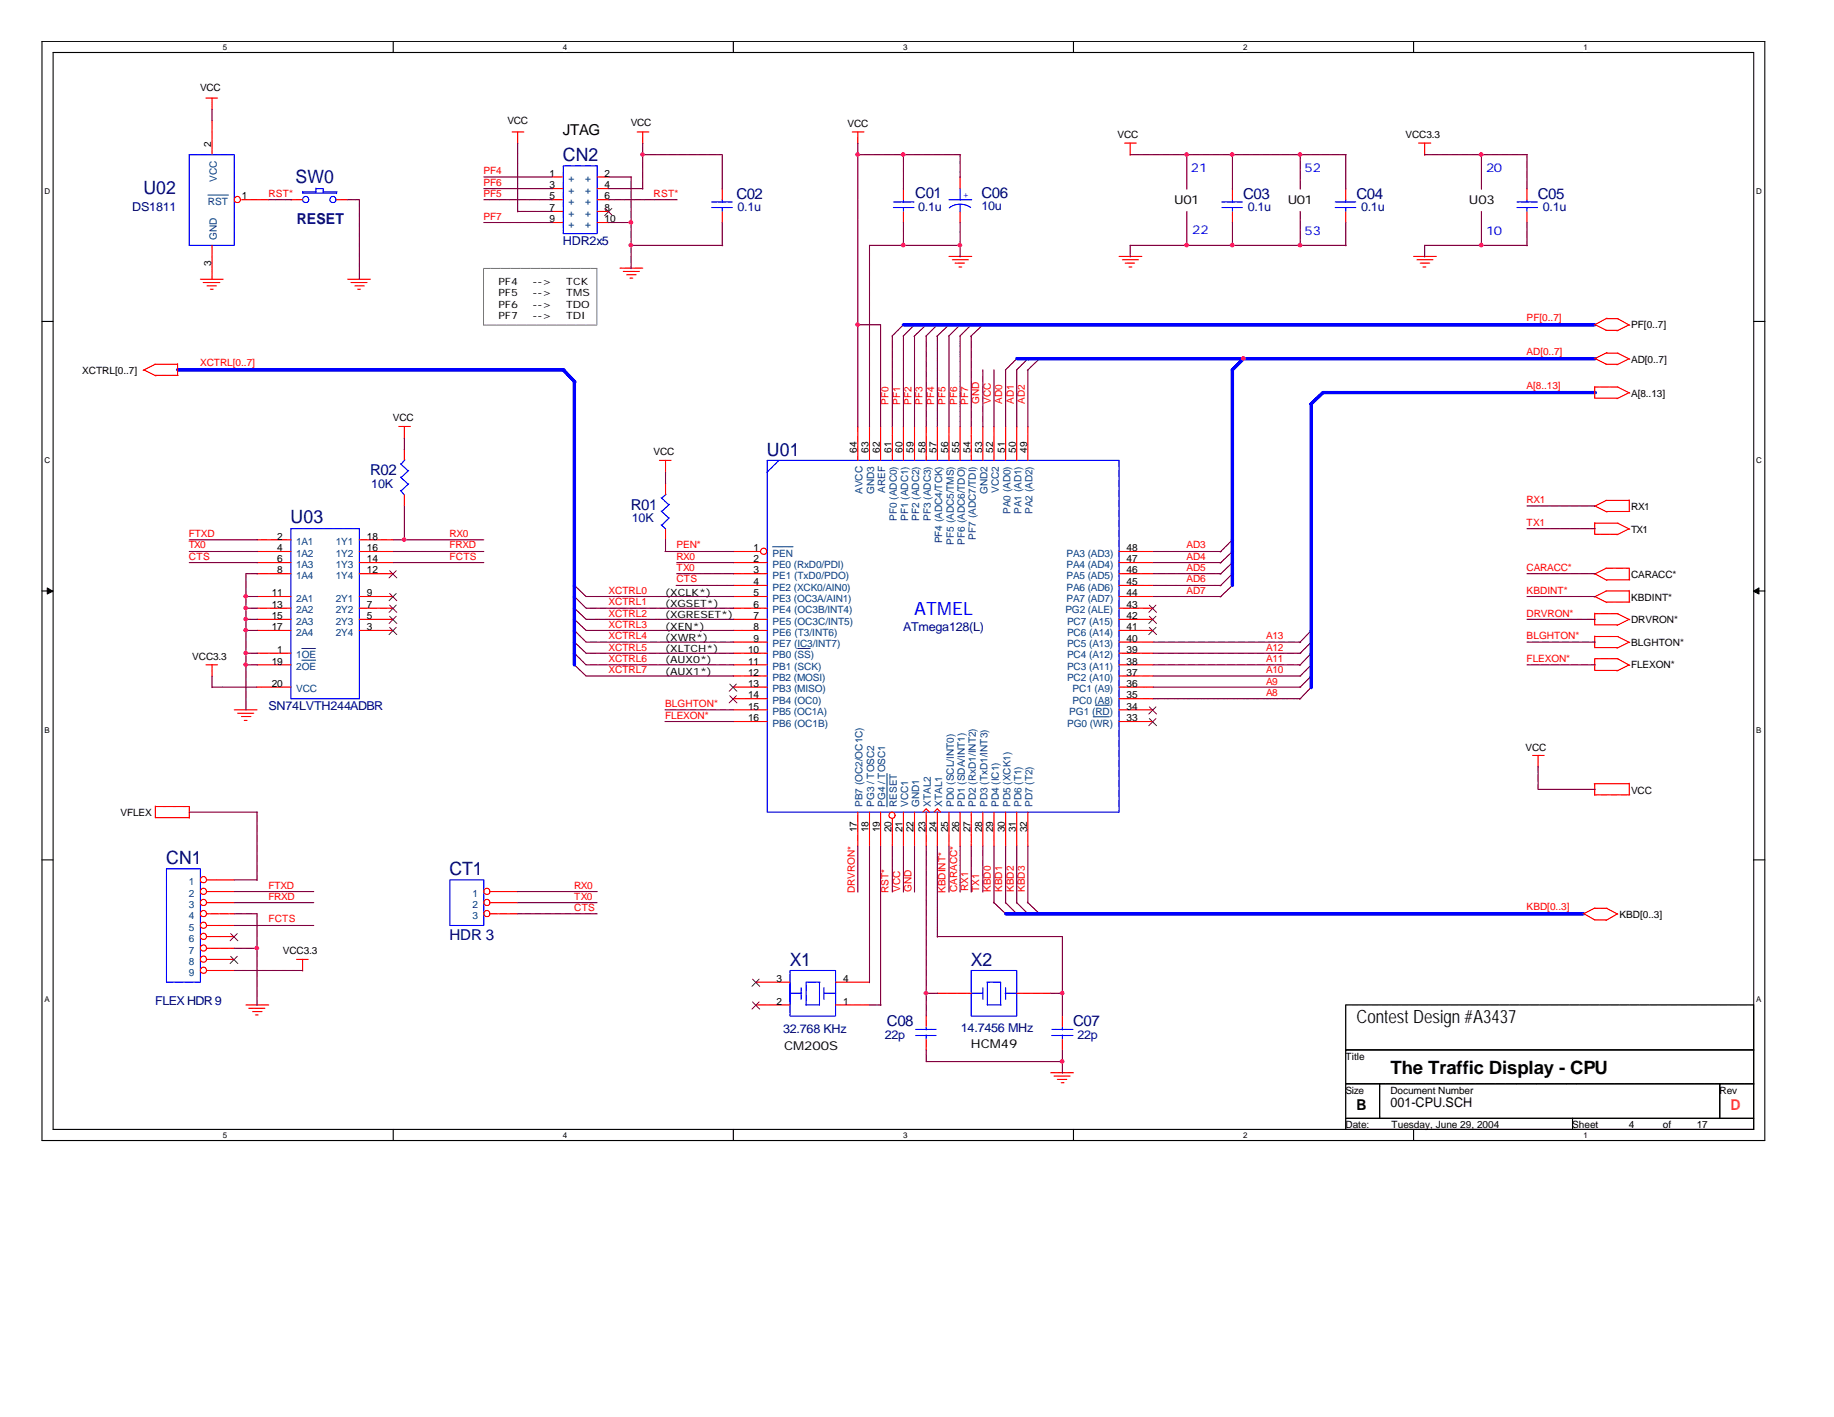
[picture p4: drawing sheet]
<svg xmlns="http://www.w3.org/2000/svg" width="279mm" height="216mm" viewBox="0 0 279 216" stroke-linecap="round" stroke-linejoin="round" font-family="sans-serif">
<path d="M6.4 6.3h262.5v167.5h-262.5zM8.1 8h259.1v164.1h-259.1z" fill="none" stroke="#000" stroke-width=".17"/>
<g fill="#fff">
<path d="M34 6.5h.5v1.4h-.5z"/>
<path d="M34 172.3h.5v1.4h-.5z"/>
</g>
<path d="M59.9 6.3v1.7M59.9 172.1v1.7" fill="none" stroke="#000" stroke-width=".17"/>
<g fill="#fff">
<path d="M85.8 6.5h.6v1.4h-.6z"/>
<path d="M85.8 172.3h.6v1.4h-.6z"/>
</g>
<path d="M111.7 6.3v1.7M111.7 172.1v1.7" fill="none" stroke="#000" stroke-width=".17"/>
<g fill="#fff">
<path d="M137.6 6.5h.6v1.4h-.6z"/>
<path d="M137.6 172.3h.6v1.4h-.6z"/>
</g>
<path d="M163.5 6.3v1.7M163.5 172.1v1.7" fill="none" stroke="#000" stroke-width=".17"/>
<g fill="#fff">
<path d="M189.4 6.5h.6v1.4h-.6z"/>
<path d="M189.4 172.3h.6v1.4h-.6z"/>
</g>
<path d="M215.4 6.3v1.7M215.4 172.1v1.7" fill="none" stroke="#000" stroke-width=".17"/>
<g fill="#fff">
<path d="M241.2 6.5h.6v1.4h-.6z"/>
<path d="M241.2 172.3h.6v1.4h-.6z"/>
<path d="M6.8 28.5h.7v1.4h-.7z"/>
<path d="M267.5 28.5h.8v1.4h-.8z"/>
<path d="M6.8 69.5h.7v1.4h-.7z"/>
<path d="M267.5 69.5h.8v1.4h-.8z"/>
</g>
<path d="M6.4 49h1.7M267.2 49h1.7" fill="none" stroke="#000" stroke-width=".17"/>
<g fill="#fff">
<path d="M6.8 110.6h.7v1.3h-.7z"/>
<path d="M267.5 110.6h.8v1.3h-.8z"/>
</g>
<path d="M6.4 90h1.7M267.2 90h1.7" fill="none" stroke="#000" stroke-width=".17"/>
<g fill="#000" stroke="#000" stroke-width=".15">
<path d="M7.2 89.6l.8 .5-.8 .4z" fill-rule="evenodd"/>
<path d="M267.1 90.1l.9-.5v.9z" fill-rule="evenodd"/>
</g>
<g fill="#fff">
<path d="M6.8 151.6h.7v1.3h-.7z"/>
<path d="M267.5 151.6h.8v1.3h-.8z"/>
</g>
<path d="M6.4 131h1.7M267.2 131h1.7" fill="none" stroke="#000" stroke-width=".17"/>
<path d="M73.7 40.9h17.2M73.7 49.5v-8.6M90.9 40.9v8.6M90.9 49.5h-17.2" fill="none" stroke="#808080" stroke-width=".15" stroke-dasharray=".1 .1 .1 .1 .1 .1 .1 .1"/>
<g fill="none" stroke="#000" stroke-width=".17" stroke-dasharray=".1 .1 .1 .1 .1 .1 .1 .1">
<path d="M205 153.1h62.2M205 160v-6.9M205 160h62.2M267.2 153.1v6.9M267.2 160h-62.2M267.2 160v5.1M205 165.1v-5.1M205 165.1h5.2M205 170.4v-5.3M205 170.4h34.6M205 172.1v-1.7M210.2 165.1v5.3"/>
<path d="M210.2 170.4h-5.2M210.2 165.1h51.8M210.2 170.4v-5.3M239.6 170.4v1.7M239.6 172.1h-34.6M239.6 170.4h27.6M239.6 172.1v-1.7M262 165.1v5.3M262 170.4h-51.8M262 165.1h5.2M262 170.4v-5.3M267.2 165.1h-62.2"/>
<path d="M267.2 165.1v5.3M267.2 170.4h-5.2M267.2 170.4v1.7M267.2 172.1h-27.6"/>
</g>
<g fill="none" stroke="#f00" stroke-width=".17" stroke-dasharray=".1 .1 .1 .1 .1 .1 .1 .1">
<path d="M32.3 14.9v1.8M32.3 18.3v5.3M33.1 14.9h-1.8M40.9 30.4h-4.2M44.3 30.4h1.8M53 30.4h-1.7M78 20.1h1.9M78.9 20.1v1.8M84.1 27h1.7M84.1 28.7h1.7M84.1 30.4h1.7M84.1 32.2h1.7"/>
<path d="M84.1 33.9h1.7M92.8 27h-1.8M92.8 28.7h-1.8M92.8 30.4h-1.8M92.8 32.2h-1.8M92.8 33.9h-1.8M97.1 20.1h1.8M97.9 20.1v1.8M110 28.7v1.7M110 33.9v-1.7M129.8 20.1h1.9M130.7 20.1v1.8"/>
<path d="M137.6 28.7v1.7M137.6 33.9v-1.7M144.6 39.1h3.4M145.1 39.6h2.4M146.3 27v1.7M146.3 33.9v-1.7M170.5 39.1h3.5M171 39.6h2.4M171.3 21.8h1.8M172.2 21.8v1.9M187.8 28.7v1.7M187.8 33.9v-1.7"/>
<path d="M205 28.7v1.7M205 33.9v-1.7M217 21.8v1.9M218 21.8h-1.9M218.3 39.6h-2.5M218.8 39.1h-3.5M232.6 28.7v1.7M232.6 33.9v-1.7M21.9 56.3l1.9 1M23.7 55.5l-1.9 .9M23.7 57.2h3.4M27.1 55.5h-3.5"/>
<path d="M27.1 57.2v-1.8M31.5 43.6h1.6M32.3 42.5v-5.1M32.5 44.1h-.5M33.5 43.1h-2.6M34 42.5h-3.6M54.1 43.6h1.4M54.9 44.1h-.4M55.9 43.1h-2.4M56.4 42.5h-3.5M94.4 40.8h3.6M95 41.4h2.5"/>
<path d="M96 42.4h.4M96.9 41.9h-1.5M146.1 40.7h.4M146.9 40.1h-1.4M172 40.7h.4M172.8 40.1h-1.4M216.4 40.1h1.5M217.2 40.7h-.4M243 54.6l1.8-.9M243 59h3.5M243 49.5l1.8-1M244.7 53.8h1.8"/>
<path d="M244.7 55.5l-1.8-.9M244.7 48.6h1.8M244.7 50.3l-1.8-.9M246.4 53.8l1.9 .9M246.4 55.5h-1.8M246.4 59l1.9 .9M246.4 48.6l1.9 1M246.4 50.3h-1.8M248.2 54.6l-1.9 1M248.2 59.8l-1.9 .9M248.2 49.5l-1.9 .9M60.8 65h1.8"/>
<path d="M61.6 65v1.8M61.6 77.1v-1.7M61.6 68.5v1.6M100.5 70.1h1.8M101.4 70.1v1.9M101.4 73.6v1.8M130.7 65v5.1M132.5 65v5.1M134.2 65v5.1M135.9 65v5.1M137.6 65v5.1M139.3 65v5.1"/>
<path d="M141.1 65v5.1M142.8 65v5.1M144.6 65v5.1M146.3 65v5.1M148 65v5.1M149.7 65v5.1M151.4 65v5.1M153.2 65v5.1M154.9 65v5.1M156.6 65v5.1M243 60.7v-1.8M243 79.7h3.5"/>
<path d="M243 77.1l1.8 .9M244.7 76.2l-1.8 1M244.7 77.9h3.6M246.4 60.7h-3.5M246.4 79.7l1.9 .9M248.2 76.2h-3.6M248.2 77.9v-1.7M39.2 96.1h5.1M39.2 94.4h5.1M39.2 92.7h5.1M39.2 90.9h5.1M39.2 87.4h5.1"/>
<path d="M39.2 85.7h5.1M39.2 84h5.1M39.2 82.3h5.1M39.2 99.5h5.1M59.9 96.1h-5.2M59.9 94.4h-5.2M59.9 92.7h-5.2M59.9 90.9h-5.2M59.9 87.4h-5.2M59.9 85.7h-5.2M59.9 84h-5.2M59.9 82.3h-5.2"/>
<path d="M101.4 82.3v-1.7M111.7 99.5h5.2M111.7 85.7h5.2M111.7 87.4h5.2M111.7 84h4.2M111.7 94.4h5.2M111.7 92.7h5.2M111.7 89.2h5.2M111.7 90.9h5.2M111.7 96.1h5.2M111.7 97.8h5.2M175.6 90.9h-5.1"/>
<path d="M175.6 84h-5.1M175.6 85.7h-5.1M175.6 87.4h-5.1M175.6 89.2h-5.1M175.6 92.7h-5.1M175.6 94.4h-5.1M175.6 96.1h-5.1M175.6 97.8h-5.1M175.6 99.5h-5.1M243 90.9l1.8 .9M243 93.5h3.5M243 95.2v-1.8"/>
<path d="M243 97h3.5M243 98.7v-1.8M243 87.4l1.8 1M243 81.4v-1.8M244.7 90l-1.8 1M244.7 91.7h3.6M244.7 86.6l-1.8 .9M244.7 88.3h3.6M246.4 93.5l1.9 .9M246.4 95.2h-3.5M246.4 97l1.9 .9M246.4 98.7h-3.5"/>
<path d="M246.4 81.4h-3.5M248.2 90h-3.6M248.2 91.7v-1.7M248.2 94.4l-1.9 .9M248.2 97.8l-1.9 1M248.2 86.6h-3.6M248.2 88.3v-1.8M248.2 80.6l-1.9 .9M32.3 101.3v1.8M33.1 101.3h-1.8M36.8 109.2h1.4M37.6 109.8h-.4"/>
<path d="M38.7 108.7h-2.5M39.2 108.2h-3.6M39.2 104.7h5.1M39.2 101.3h5.1M111.7 101.3h5.2M111.7 104.7h5.2M111.7 103h5.2M111.7 106.5h5.2M111.7 108.2h5.2M111.7 109.9h5.2M175.6 101.3h-5.1M175.6 109.9h-5.1"/>
<path d="M175.6 104.7h-5.1M175.6 106.5h-5.1M175.6 103h-5.1M175.6 108.2h-5.1M234.3 115.1v1.8M235.2 115.1h-1.8M243 100.4h3.5M243 102.1v-1.8M243 119.4v1.8M246.4 100.4l1.9 1M246.4 102.1h-3.5M248.2 101.3l-1.9 .9"/>
<path d="M248.2 119.4h-5.3M23.7 122.9h5.2M23.7 124.6v-1.8M28.8 122.9v1.8M28.8 124.6h-5.2M35.7 134.1h-4.2M35.7 135.8h-4.2M35.7 137.5h-4.2M35.7 139.2h-4.2M78.9 135.8h-4.2M78.9 137.5h-4.2M78.9 139.2h-4.2"/>
<path d="M130.7 128.9v-5.2M132.5 128.9v-5.2M134.2 128.9v-5.2M135.9 128.9v-4.1M137.6 128.9v-5.2M139.3 128.9v-5.2M140.6 123.7l.5-.5M141.1 123.2l.5 .5M141.1 128.9v-5.2M142.3 123.7l.5-.5M142.8 123.2l.5 .5M142.8 128.9v-5.2"/>
<path d="M144.6 128.9v-5.2M146.3 128.9v-5.2M148 128.9v-5.2M149.7 128.9v-5.2M151.4 128.9v-5.2M153.2 128.9v-5.2M154.9 128.9v-5.2M156.6 128.9v-5.2M241.3 139.2l1.7-.9M243 138.4h1.8M243 121.1h5.3M244.7 138.4l1.8 .9"/>
<path d="M246.4 139.2l-1.8 1M248.2 121.1v-1.8M35.7 141h-4.2M35.7 142.7h-4.2M35.7 144.5h-4.2M35.7 146.2h-4.2M35.7 147.9h-4.2M38.5 154.1h1.4M39.3 154.6h-.4M40.3 153.6h-2.4M40.9 153.1h-3.5M46.1 146.2v1.8"/>
<path d="M47 146.2h-1.8M115.2 153.1h5.2M115.2 149.6h5.2M132.5 153.1h-5.2M132.5 149.6h-5.2M141.1 154.8v1.7M141.1 160v-1.7M142.8 151.3h5.2M160.1 151.3h-5.2M161.8 154.8v1.7M161.8 160v-1.7M243 140.2l-1.8-1.1"/>
<path d="M244.7 140.2h-1.8M160.1 163.4h3.5M160.6 164h2.5M161.7 165h.4M162.5 164.5h-1.5"/>
<circle cx="36.2" cy="30.4" r=".47"/>
<circle cx="116.3" cy="84" r=".47"/>
<circle cx="31" cy="135.8" r=".47"/>
<circle cx="31" cy="134" r=".47"/>
<circle cx="31" cy="137.5" r=".47"/>
<circle cx="31" cy="139.2" r=".47"/>
<circle cx="74.2" cy="135.8" r=".47"/>
<circle cx="74.2" cy="139.2" r=".47"/>
<circle cx="74.2" cy="137.5" r=".47"/>
<circle cx="135.9" cy="124.2" r=".47"/>
<circle cx="31" cy="147.8" r=".47"/>
<circle cx="31" cy="141" r=".47"/>
<circle cx="31" cy="142.7" r=".47"/>
<circle cx="31" cy="146.1" r=".47"/>
<circle cx="31" cy="144.4" r=".47"/>
</g>
<g fill="none" stroke="#00f" stroke-width=".17" stroke-dasharray=".1 .1 .1 .1 .1 .1 .1 .1">
<path d="M28.8 23.6h6.9M28.8 37.4v-13.8M35.7 23.6v13.8M35.7 37.4h-6.9M46.1 29.4v-.2M46.1 29.2h2.1M48.1 29.2v-.5M48.1 28.7h1.2M49.2 28.7v.6M49.2 29.2h2.2M51.3 29.4h-5.3M51.3 29.2v.3"/>
<path d="M85.8 25.3h5.2M85.8 35.6v-10.3M91 25.3v10.3M91 35.6h-5.2M108.4 31.6h3.2M108.4 30.8h3.2M110 30.4v.5M110 32.2v-.7M136.1 31.6h3.1M136.1 30.8h3.1M137.6 30.4v.5M137.6 32.2v-.7"/>
<path d="M144.6 30.4h3.4M146.3 31.1v1.2M146.3 28.7v1.8M146.3 31.1l-1.1 .2-.6 .4M147.9 31.6a2.62 2.62 0 0 0-1.7-.5h.1M186.1 31.6h3.3M186.1 30.8h3.3M187.8 30.4v.5M187.8 32.2v-.7M203.4 31.6h3.2M203.4 30.8h3.2M205 30.4v.5"/>
<path d="M205 32.2v-.7M231.1 31.6h3.1M231.1 30.8h3.1M232.6 30.4v.5M232.6 32.2v-.7M61.1 74.8l1.2-1.1M61.1 72.8l1.2-1.1M61.1 70.7l.6-.6M61.6 75.4l-.6-.7M62.2 73.8l-1.2-1.1M62.2 71.8l-1.2-1.1M100.8 77.9l1.2-1.1"/>
<path d="M100.8 75.9l.7-.6M101.9 78.9l-1.2-1.1M101.9 76.9l-1.2-1.1M116.9 70.1h53.6M118.7 70.1l-1.9 1.9M170.5 70.1v53.6M44.3 80.6h10.4M54.7 80.6v25.9M100.8 80l1.2-1.1M101.4 80.6l-.7-.6M44.3 106.5v-25.9M54.7 106.5h-10.4"/>
<path d="M25.4 132.4h5.1M30.5 132.4v17.2M68.5 134.1h5.2M73.7 134.1v6.9M116.9 123.7v-53.6M170.5 123.7h-53.6M25.4 149.6v-17.2M30.5 149.6h-5.1M68.5 141v-6.9M73.7 141h-5.2M120.4 151.3h1.7M120.4 153.1v-3.5"/>
<path d="M120.4 147.9h6.9M120.4 154.8v-6.9M122 150.5v1.8M122.8 149.6h2.1M122.8 153.1v-3.5M124.8 153.1h-2.1M124.8 149.6v3.6M125.5 150.5v1.8M125.5 151.3h1.9M127.3 153.1v-3.5M127.3 147.9v6.9M127.3 154.8h-6.9"/>
<path d="M141.1 156.5v.4M141.1 158.3v-.6M142.6 157.8h-3.2M142.6 156.8h-3.2M148 147.9h6.9M148 154.8v-6.9M149.7 150.5v1.8M149.7 151.3h-1.8M150.4 153.1h2.1M150.4 149.6v3.6M152.4 149.6h-2.1M152.4 153.1v-3.5"/>
<path d="M153.2 150.5v1.8M154.9 151.3h-1.8M154.9 147.9v6.9M154.9 154.8h-6.9M160.2 157.8h3.3M160.2 156.8h3.3M161.8 156.5v.4M161.8 158.3v-.6"/>
<circle cx="46.6" cy="30.4" r=".47"/>
<circle cx="50.7" cy="30.4" r=".47"/>
</g>
<g fill="none" stroke="#804000" stroke-width=".15" stroke-dasharray=".1 .1 .1 .1 .1 .1 .1 .1">
<path d="M92.2 31.8l1.1 1.1M93.2 31.8l-1.1 1.1M59.4 95.6l1.1 1.1M59.4 93.9l1.1 1.1M59.4 92.2l1.1 1.1M59.4 90.4l1.1 1.1M59.4 87l1.1 1.1M60.4 95.6l-1.1 1.1M60.4 93.9l-1.1 1.1M60.4 92.2l-1.1 1.1M60.4 90.4l-1.1 1.1M60.4 87l-1.1 1.1"/>
<path d="M175.1 92.2l1.1 1.1M175.1 93.9l1.1 1.1M175.1 95.6l1.1 1.1M176.1 92.2l-1.1 1.1M176.1 93.9l-1.1 1.1M176.1 95.6l-1.1 1.1M111.2 104.2l1.1 1.1M111.2 106l1.1 1.1M112.2 104.2l-1.1 1.1M112.2 106l-1.1 1.1M175.1 109.5l1.1 1.1M175.1 107.7l1.1 1.1"/>
<path d="M176.1 109.5l-1.1 1.1M176.1 107.7l-1.1 1.1M35.1 142.2l1.1 1.1M35.1 145.7l1.1 1.1M36.2 142.2l-1.1 1.1M36.2 145.7l-1.1 1.1M114.6 152.7l1.1 1.1M114.6 149.2l1.1 1.1M115.7 152.7l-1.1 1.1M115.7 149.2l-1.1 1.1"/>
</g>
<path d="M31.7 29.7h3.1M46 98.8h2.2M117.7 83.3h3.1M121.5 98.8h2M46 100.6h2.2M166.5 109.2h2.6M166.9 107.4h2.2M135.1 122.9v-5" fill="none" stroke="#004080" stroke-width=".15" stroke-dasharray=".1 .1 .1 .1 .1 .1 .1 .1"/>
<g fill="none" stroke="#800040" stroke-width=".17" stroke-dasharray=".1 .1 .1 .1 .1 .1 .1 .1">
<path d="M32.3 16.6v1.8M40.9 30.4h3.5M53 30.4h1.8M54.7 30.4v12.2M73.7 33.9h10.5M73.7 28.7h10.5M73.7 30.4h10.5M73.7 27h10.5M78.9 32.2h5.3M78.9 21.8v10.5M92.8 30.4h10.4M92.8 28.7h5.2"/>
<path d="M92.8 33.9h3.4M92.8 27h3.4M96.1 27v7M96.1 37.4v3.5M96.1 33.9v3.6M96.1 37.4h14M97.9 21.8v1.9M97.9 23.6h12.2M97.9 23.6v5.2M110 33.9v3.6M110 23.6v5.2M130.7 23.6h7"/>
<path d="M130.7 21.8v1.9M130.7 23.6v26M132.5 37.4v27.7M132.5 37.4h5.2M137.6 37.4h8.7M137.6 23.6h8.7M137.6 33.9v3.6M137.6 23.6v5.2M146.3 37.4v1.8M146.3 23.6v3.4M146.3 33.9v3.6M172.2 23.6h8.7"/>
<path d="M172.2 37.4h8.7M172.2 37.4v1.8M180.8 23.6v5.2M180.8 23.6h7M180.8 37.4h7M180.8 32.2v5.3M187.8 23.6v5.2M187.8 23.6h10.4M187.8 33.9v3.6M187.8 37.4h10.4M198.1 23.6v5.2M198.1 23.6h7"/>
<path d="M198.1 37.4h7M198.1 32.2v5.3M205 23.6v5.2M205 33.9v3.6M217 23.6h8.8M217 37.4v1.8M217 37.4h8.8M225.7 23.6h7M225.7 23.6v5.2M225.7 37.4h7M225.7 32.2v5.3M232.6 33.9v3.6"/>
<path d="M232.6 23.6v5.2M130.7 49.5h3.5M130.7 49.5v15.6M134.2 49.5v15.6M135.9 51.2v13.9M137.6 49.5l-1.7 1.8M137.6 51.2v13.9M139.3 49.5l-1.8 1.8M139.3 51.2v13.9M141.1 49.5l-1.9 1.8M141.1 51.2v13.9M142.8 49.5l-1.8 1.8"/>
<path d="M142.8 51.2v13.9M144.6 49.5l-1.9 1.8M144.6 51.2v13.9M146.3 49.5l-1.8 1.8M146.3 51.2v13.9M148 49.5l-1.8 1.8M148 51.2v13.9M149.7 49.5l-1.8 1.8M149.7 56.3v8.8M151.4 56.3v8.8M153.2 56.3v8.8M154.9 54.6l-1.8 1.8"/>
<path d="M154.9 56.3v8.8M156.6 54.6l-1.8 1.8M156.6 56.3v8.8M158.4 54.6l-1.9 1.8M61.6 66.8v1.7M61.6 77.1v5.2M101.4 71.9v1.8M232.6 77.1h10.4M28.8 82.3h10.4M28.8 84h10.4M28.8 85.7h10.4M37.5 90.9h1.7"/>
<path d="M37.5 96.1h1.7M37.5 99.5h1.7M37.5 94.4h1.7M37.5 87.4h1.7M37.5 92.7v1.7M37.5 92.7h1.7M37.5 96.1v3.5M37.5 99.5v1.9M37.5 90.9v1.8M37.5 94.4v1.7M37.5 87.4v3.6M59.9 85.7h13.9"/>
<path d="M59.9 82.3h1.8M59.9 84h13.9M61.6 82.3h12.2M89.3 90.9l-1.9-1.8M89.3 92.7l-1.9-1.9M89.3 94.4l-1.9-1.8M89.3 97.8l-1.9-1.8M89.3 99.5l-1.9-1.8M89.3 96.1l-1.9-1.8M89.3 92.7h22.5M89.3 96.1h22.5M89.3 90.9h22.5"/>
<path d="M89.3 99.5h22.5M89.3 97.8h22.5M89.3 94.4h22.5M101.4 82.3v1.8M103.1 85.7h8.7M103.1 87.4h8.7M111.7 84h-10.4M111.7 89.2h-8.7M175.6 87.4h10.5M175.6 90.9h10.5M175.6 97.8h22.6M175.6 99.5h22.6"/>
<path d="M175.6 84h10.5M175.6 85.7h10.5M175.6 89.2h10.5M187.8 85.7l-1.9 1.8M187.8 82.3l-1.9 1.8M187.8 89.2l-1.9 1.8M187.8 84l-1.9 1.8M187.8 87.4l-1.9 1.9M199.8 97.8l-1.8 1.8M199.8 99.5l-1.8 1.9M199.8 96.1l-1.8 1.8M232.6 90.9h10.4"/>
<path d="M232.6 94.4h10.4M232.6 97.8h10.4M232.6 87.4h10.4M232.6 80.6h10.4M32.3 103v1.8M32.3 104.7h6.9M37.5 101.3h1.7M37.5 101.3v6.9M89.3 103l-1.9-1.8M89.3 101.3l-1.9-1.9M89.3 101.3h22.5M89.3 103h22.5"/>
<path d="M111.7 109.9h-10.4M111.7 108.2h-10.4M175.6 104.7h22.6M175.6 103h22.6M175.6 101.3h22.6M175.6 106.5h22.6M199.8 101.3l-1.8 1.8M199.8 103l-1.8 1.8M199.8 104.7l-1.8 1.9M232.6 101.3h10.4M234.3 116.8v3.6M28.8 123.7h10.4"/>
<path d="M35.7 134.1h3.5M35.7 135.8h12.2M35.7 137.5h12.2M35.7 139.2h3.5M39.2 123.7v10.5M39.2 139.2v5.4M78.9 135.8h12.2M78.9 137.5h12.2M78.9 139.2h12.2M130.7 128.9v7M132.5 128.9v20.8M134.2 128.9v24.3"/>
<path d="M135.9 128.9v7M137.6 128.9v7M139.3 128.9v7M141.1 128.9v22.5M142.8 128.9v13.9M144.6 128.9v7M146.3 128.9v7M148 128.9v7M149.7 128.9v7M151.4 128.9v8.7M153.2 139.2l-1.9-1.7M153.2 128.9v8.7"/>
<path d="M154.9 139.2l-1.8-1.7M154.9 128.9v8.7M156.6 139.2l-1.8-1.7M156.6 128.9v8.7M158.4 139.2l-1.9-1.7M234.3 120.3h8.7M35.7 141h12.2M35.7 147.9h10.5M35.7 144.5h3.5M39.2 144.5v8.7M132.5 153.1h1.7M141.1 151.3v3.6"/>
<path d="M141.1 151.3h1.8M141.1 160v1.8M142.8 142.7h19.1M160.1 151.3h1.8M161.8 142.7v8.7M161.8 151.3v3.6M161.8 160v1.8M141.1 161.8h20.8M161.8 161.8v1.7"/>
</g>
<g fill="none" stroke="#00f" stroke-width=".51" stroke-dasharray=".1 .1 .1 .1 .1 .1 .1 .1">
<path d="M27.1 56.3h58.8M85.8 56.3l1.8 1.9M87.5 58.1v31.2M137.6 49.5h1.8M139.3 49.5h1.9M141.1 49.5h1.8M142.8 49.5h1.9M144.6 49.5h1.7M146.3 49.5h1.7M148 49.5h1.8M149.7 49.5h93.3M154.9 54.6h1.8"/>
<path d="M156.6 54.6h1.9M158.4 54.6h31.1M187.8 56.3v26M189.4 54.6h53.6M189.4 54.6l-1.7 1.8M201.6 59.8l-1.9 1.8M201.6 59.8h41.4M199.8 61.5v34.6M87.5 96.1v1.8M87.5 99.5v1.9M87.5 97.8v1.8M87.5 92.7v1.7"/>
<path d="M87.5 90.9v1.8M87.5 89.2v1.8M87.5 94.4v1.7M187.8 87.4v1.9M187.8 82.3v1.8M187.8 85.7v1.8M187.8 84v1.8M199.8 99.5v1.9M199.8 97.8v1.8M199.8 96.1v1.8M199.8 101.3v1.8M199.8 103v1.8"/>
<path d="M153.2 139.2h1.8M154.9 139.2h1.8M156.6 139.2h1.9M158.4 139.2h82.9"/>
</g>
<g fill="#f0f" stroke="#f0f" stroke-width=".17" stroke-dasharray=".1 .1 .1 .1 .1 .1 .1 .1">
<circle cx="187.7" cy="23.5" r=".29"/>
<circle cx="141.1" cy="151.3" r=".29"/>
<circle cx="161.8" cy="151.3" r=".29"/>
<circle cx="198" cy="23.5" r=".29"/>
<circle cx="96.1" cy="33.9" r=".29"/>
<circle cx="130.6" cy="23.5" r=".29"/>
<circle cx="137.6" cy="23.5" r=".29"/>
<circle cx="180.8" cy="23.5" r=".29"/>
<circle cx="130.6" cy="49.4" r=".29"/>
<circle cx="37.4" cy="90.8" r=".29"/>
<circle cx="198" cy="37.3" r=".29"/>
<circle cx="39.1" cy="144.4" r=".29"/>
<circle cx="37.4" cy="94.3" r=".29"/>
<circle cx="146.2" cy="37.3" r=".29"/>
<circle cx="180.8" cy="37.3" r=".29"/>
<circle cx="187.7" cy="37.3" r=".29"/>
<circle cx="96.1" cy="37.3" r=".29"/>
<circle cx="37.4" cy="99.5" r=".29"/>
<circle cx="37.4" cy="101.3" r=".29"/>
<circle cx="37.4" cy="92.6" r=".29"/>
<circle cx="161.8" cy="161.7" r=".29"/>
<circle cx="137.6" cy="37.3" r=".29"/>
<circle cx="37.4" cy="96" r=".29"/>
<circle cx="225.6" cy="23.5" r=".29"/>
<circle cx="225.6" cy="37.3" r=".29"/>
<circle cx="97.9" cy="23.5" r=".29"/>
<circle cx="61.6" cy="82.2" r=".29"/>
<circle cx="189.4" cy="54.6" r=".29"/>
</g>
<g font-size="2.8" fill="#000080">
<text x="21.8" y="29.6">U02</text>
<text x="45" y="27.9">SW0</text>
<text x="85.8" y="24.5">CN2</text>
<text x="116.8" y="69.4">U01</text>
<text x="44.3" y="79.8">U03</text>
<text x="25.3" y="131.6">CN1</text>
<text x="68.5" y="133.3">CT1</text>
<text x="120.3" y="147.2">X1</text>
<text x="147.9" y="147.2">X2</text>
</g>
<text font-size="2.8" fill="#00f" x="139.3" y="93.7">ATMEL</text>
<g font-size="2.8">
<text x="206.7" y="155.9">Contest Design #A3437</text>
<text x="211.8" y="163.7">The Traffic Display - CPU</text>
</g>
<g font-size="2.3">
<text x="85.8" y="20.6">JTAG</text>
<text x="206.7" y="169.1">B</text>
</g>
<g font-size="2.3" fill="#000080">
<text x="45.2" y="34.2">RESET</text>
<text x="112.2" y="30.3">C02</text>
<text x="139.4" y="30.1">C01</text>
<text x="149.5" y="30.1">C06</text>
<text x="189.4" y="30.3">C03</text>
<text x="206.7" y="30.3">C04</text>
<text x="234.3" y="30.3">C05</text>
<text x="56.4" y="72.4">R02</text>
<text x="96.1" y="77.6">R01</text>
<text x="68.5" y="143.3">HDR 3</text>
<text x="135.1" y="156.4">C08</text>
<text x="163.5" y="156.4">C07</text>
</g>
<text font-size="2.3" fill="#ff8000" x="263.7" y="169.1">D</text>
<text font-size="2" x="211.8" y="168.7">001-CPU.SCH</text>
<g font-size="1.9" fill="#00f">
<text x="181.4" y="26.2">21</text>
<text x="198.7" y="26.2">52</text>
<text x="226.4" y="26.2">20</text>
<text x="181.6" y="35.6">22</text>
<text x="198.7" y="35.8">53</text>
<text x="226.4" y="35.8">10</text>
</g>
<g font-size="1.9" fill="#000080">
<text x="20.2" y="32.2">DS1811</text>
<text x="112.4" y="32.2">0.1u</text>
<text x="139.9" y="32.2">0.1u</text>
<text x="149.5" y="32">10u</text>
<text x="190.1" y="32.2">0.1u</text>
<text x="207.3" y="32.2">0.1u</text>
<text x="235" y="32.2">0.1u</text>
<text x="85.8" y="37.3">HDR2x5</text>
<text x="56.6" y="74.3">10K</text>
<text x="96.3" y="79.5">10K</text>
<text x="137.6" y="96.1">ATmega128(L)</text>
<text x="40.9" y="108.2">SN74LVTH244ADBR</text>
<text x="23.6" y="153.1">FLEX HDR 9</text>
<text x="119.3" y="157.4">32.768 KHz</text>
<text x="134.8" y="158.2">22p</text>
<text x="146.4" y="157.2">14.7456 MHz</text>
<text x="164.2" y="158.2">22p</text>
</g>
<g font-size="1.9">
<text x="178.9" y="31.2">U01</text>
<text x="196.2" y="31.2">U01</text>
<text x="223.8" y="31.2">U03</text>
<text x="119.5" y="160">CM200S</text>
<text x="147.9" y="159.7">HCM49</text>
</g>
<g font-size="1.5">
<text x="30.5" y="13.8">VCC</text>
<text x="32.2" y="22.4" transform="rotate(-90 32.2 22.4)">2</text>
<text x="77.3" y="19">VCC</text>
<text x="96.1" y="19.1">VCC</text>
<text x="129.1" y="19.3">VCC</text>
<text x="170.3" y="21.1">VCC</text>
<text x="214.1" y="21.1">VCC3.3</text>
<text x="83.7" y="26.9">1</text>
<text x="83.7" y="28.7">3</text>
<text x="92.1" y="26.9">2</text>
<text x="92.1" y="28.7">4</text>
<text x="36.8" y="30.4">1</text>
<text x="83.7" y="30.4">5</text>
<text x="83.7" y="32.2">7</text>
<text x="83.7" y="33.9">9</text>
<text x="92.1" y="30.4">6</text>
<text x="92.1" y="32.2">8</text>
<text x="92.1" y="33.9">10</text>
<text x="32.2" y="40.5" transform="rotate(-90 32.2 40.5)">3</text>
<text x="75.9" y="45.1">PF5</text>
<text x="75.9" y="43.4">PF4</text>
<text x="75.9" y="46.9">PF6</text>
<text x="81.1" y="46.9">--&gt;</text>
<text x="81.1" y="45.1">--&gt;</text>
<text x="81.1" y="43.4">--&gt;</text>
<text x="86.3" y="45.1">TMS</text>
<text x="86.3" y="46.9">TDO</text>
<text x="86.3" y="43.4">TCK</text>
<text x="75.9" y="48.6">PF7</text>
<text x="81.1" y="48.6">--&gt;</text>
<text x="86.3" y="48.6">TDI</text>
<text x="248.5" y="50">PF[0..7]</text>
<text x="12.5" y="57">XCTRL[0..7]</text>
<text x="248.5" y="55.3">AD[0..7]</text>
<text x="59.9" y="64.1">VCC</text>
<text x="248.5" y="60.5">A[8..13]</text>
<text x="99.6" y="69.3">VCC</text>
<text x="130.6" y="69" transform="rotate(-90 130.6 69)">64</text>
<text x="132.3" y="69" transform="rotate(-90 132.3 69)">63</text>
<text x="134" y="69" transform="rotate(-90 134 69)">62</text>
<text x="135.8" y="69" transform="rotate(-90 135.8 69)">61</text>
<text x="137.5" y="69" transform="rotate(-90 137.5 69)">60</text>
<text x="139.2" y="69" transform="rotate(-90 139.2 69)">59</text>
<text x="141" y="69" transform="rotate(-90 141 69)">58</text>
<text x="142.7" y="69" transform="rotate(-90 142.7 69)">57</text>
<text x="144.4" y="69" transform="rotate(-90 144.4 69)">56</text>
<text x="146.1" y="69" transform="rotate(-90 146.1 69)">55</text>
<text x="147.8" y="69" transform="rotate(-90 147.8 69)">54</text>
<text x="149.6" y="69" transform="rotate(-90 149.6 69)">53</text>
<text x="151.3" y="69" transform="rotate(-90 151.3 69)">52</text>
<text x="153.1" y="69" transform="rotate(-90 153.1 69)">51</text>
<text x="154.8" y="69" transform="rotate(-90 154.8 69)">50</text>
<text x="156.5" y="69" transform="rotate(-90 156.5 69)">49</text>
<text x="248.5" y="77.7">RX1</text>
<text x="42.2" y="84">4</text>
<text x="42.2" y="82.2">2</text>
<text x="55.9" y="84">16</text>
<text x="55.9" y="82.2">18</text>
<text x="114.8" y="84">1</text>
<text x="171.6" y="84">48</text>
<text x="248.5" y="81.2">TX1</text>
<text x="42.2" y="87.4">8</text>
<text x="42.2" y="85.7">6</text>
<text x="55.9" y="87.4">12</text>
<text x="55.9" y="85.7">14</text>
<text x="114.8" y="85.7">2</text>
<text x="114.8" y="87.4">3</text>
<text x="114.8" y="89.2">4</text>
<text x="171.6" y="85.7">47</text>
<text x="171.6" y="87.4">46</text>
<text x="171.6" y="89.2">45</text>
<text x="248.5" y="88.1">CARACC*</text>
<text x="41.4" y="94.3">15</text>
<text x="41.4" y="92.6">13</text>
<text x="41.4" y="90.8">11</text>
<text x="55.9" y="94.3">5</text>
<text x="55.9" y="92.6">7</text>
<text x="55.9" y="90.8">9</text>
<text x="101.3" y="90.8">(XCLK*)</text>
<text x="101.3" y="92.5">(XGSET*)</text>
<text x="101.3" y="94.2">(XGRESET*)</text>
<text x="101.3" y="95.9">(XEN*)</text>
<text x="114.8" y="94.3">7</text>
<text x="114.8" y="92.6">6</text>
<text x="114.8" y="90.8">5</text>
<text x="171.6" y="90.8">44</text>
<text x="171.6" y="92.6">43</text>
<text x="171.6" y="94.3">42</text>
<text x="248.5" y="91.5">KBDINT*</text>
<text x="248.5" y="95">DRVRON*</text>
<text x="29.3" y="100.5">VCC3.3</text>
<text x="41.4" y="96">17</text>
<text x="41.4" y="101.3">19</text>
<text x="42.2" y="99.5">1</text>
<text x="55.9" y="96">3</text>
<text x="101.3" y="101.1">(AUX0*)</text>
<text x="101.3" y="99.4">(XLTCH*)</text>
<text x="101.3" y="97.6">(XWR*)</text>
<text x="114" y="101.3">11</text>
<text x="114" y="99.5">10</text>
<text x="114.8" y="96">8</text>
<text x="114.8" y="97.8">9</text>
<text x="171.6" y="96">41</text>
<text x="171.6" y="97.8">40</text>
<text x="171.6" y="99.5">39</text>
<text x="171.6" y="101.3">38</text>
<text x="248.5" y="98.5">BLGHTON*</text>
<text x="248.5" y="101.9">FLEXON*</text>
<text x="41.4" y="104.6">20</text>
<text x="101.3" y="102.9">(AUX1*)</text>
<text x="114" y="104.6">13</text>
<text x="114" y="103">12</text>
<text x="114" y="106.4">14</text>
<text x="171.6" y="104.6">36</text>
<text x="171.6" y="106.4">35</text>
<text x="171.6" y="103">37</text>
<text x="114" y="108.1">15</text>
<text x="114" y="109.9">16</text>
<text x="171.6" y="109.9">33</text>
<text x="171.6" y="108.1">34</text>
<text x="232.4" y="114.5">VCC</text>
<text x="18.4" y="124.4">VFLEX</text>
<text x="248.5" y="120.9">VCC</text>
<text x="130.6" y="126.8" transform="rotate(-90 130.6 126.8)">17</text>
<text x="132.3" y="126.8" transform="rotate(-90 132.3 126.8)">18</text>
<text x="134" y="126.8" transform="rotate(-90 134 126.8)">19</text>
<text x="135.8" y="126.8" transform="rotate(-90 135.8 126.8)">20</text>
<text x="137.5" y="126.8" transform="rotate(-90 137.5 126.8)">21</text>
<text x="139.2" y="126.8" transform="rotate(-90 139.2 126.8)">22</text>
<text x="141" y="126.8" transform="rotate(-90 141 126.8)">23</text>
<text x="142.7" y="126.8" transform="rotate(-90 142.7 126.8)">24</text>
<text x="144.4" y="126.8" transform="rotate(-90 144.4 126.8)">25</text>
<text x="146.1" y="126.8" transform="rotate(-90 146.1 126.8)">26</text>
<text x="147.8" y="126.8" transform="rotate(-90 147.8 126.8)">27</text>
<text x="149.6" y="126.8" transform="rotate(-90 149.6 126.8)">28</text>
<text x="151.3" y="126.8" transform="rotate(-90 151.3 126.8)">29</text>
<text x="153.1" y="126.8" transform="rotate(-90 153.1 126.8)">30</text>
<text x="154.8" y="126.8" transform="rotate(-90 154.8 126.8)">31</text>
<text x="156.5" y="126.8" transform="rotate(-90 156.5 126.8)">32</text>
<text x="246.7" y="139.9">KBD[0..3]</text>
<text x="43.1" y="145.4">VCC3.3</text>
<text x="118.3" y="149.6">3</text>
<text x="128.4" y="149.6">4</text>
<text x="118.3" y="153.1">2</text>
<text x="128.4" y="153.1">1</text>
<text x="205" y="161.5">Title</text>
<text x="205" y="166.6">Size</text>
<text x="211.8" y="166.6">Document Number</text>
<text x="262" y="166.6">Rev</text>
<text x="205" y="171.9">Date:</text>
<text x="212" y="171.9">Tuesday, June 29, 2004</text>
<text x="239.5" y="171.9">Sheet</text>
<text x="248.2" y="171.9">4</text>
<text x="253.3" y="171.9">of</text>
<text x="258.5" y="171.9">17</text>
</g>
<g font-size="1.5" fill="#004080">
<text x="33" y="27.7" transform="rotate(-90 33 27.7)">VCC</text>
<text x="86.6" y="27.8">+</text>
<text x="86.6" y="29.5">+</text>
<text x="89.2" y="27.8">+</text>
<text x="89.2" y="29.5">+</text>
<text x="31.7" y="31.2">RST</text>
<text x="86.6" y="31.2">+</text>
<text x="86.6" y="33">+</text>
<text x="86.6" y="34.7">+</text>
<text x="89.2" y="31.2">+</text>
<text x="89.2" y="33">+</text>
<text x="89.2" y="34.7">+</text>
<text x="33" y="36.6" transform="rotate(-90 33 36.6)">GND</text>
<text x="131.4" y="75.3" transform="rotate(-90 131.4 75.3)">AVCC</text>
<text x="133.2" y="75.3" transform="rotate(-90 133.2 75.3)">GND3</text>
<text x="134.9" y="75.1" transform="rotate(-90 134.9 75.1)">AREF</text>
<text x="150.5" y="75.3" transform="rotate(-90 150.5 75.3)">GND2</text>
<text x="152.1" y="75.1" transform="rotate(-90 152.1 75.1)">VCC2</text>
<text x="45.1" y="83.1">1A1</text>
<text x="51.1" y="83.1">1Y1</text>
<text x="136.7" y="79.3" transform="rotate(-90 136.7 79.3)">PF0 (ADC0)</text>
<text x="138.3" y="79.3" transform="rotate(-90 138.3 79.3)">PF1 (ADC1)</text>
<text x="140" y="79.3" transform="rotate(-90 140 79.3)">PF2 (ADC2)</text>
<text x="141.8" y="79.3" transform="rotate(-90 141.8 79.3)">PF3 (ADC3)</text>
<text x="143.5" y="82.8" transform="rotate(-90 143.5 82.8)">PF4 (ADC4/TCK)</text>
<text x="145.3" y="83" transform="rotate(-90 145.3 83)">PF5 (ADC5/TMS)</text>
<text x="147" y="83" transform="rotate(-90 147 83)">PF6 (ADC6/TDO)</text>
<text x="148.7" y="82.2" transform="rotate(-90 148.7 82.2)">PF7 (ADC7/TDI)</text>
<text x="153.9" y="78.3" transform="rotate(-90 153.9 78.3)">PA0 (AD0)</text>
<text x="155.6" y="78.3" transform="rotate(-90 155.6 78.3)">PA1 (AD1)</text>
<text x="157.3" y="78.3" transform="rotate(-90 157.3 78.3)">PA2 (AD2)</text>
<text x="45.1" y="88.2">1A4</text>
<text x="45.1" y="86.5">1A3</text>
<text x="45.1" y="84.8">1A2</text>
<text x="51.1" y="88.2">1Y4</text>
<text x="51.1" y="86.5">1Y3</text>
<text x="51.1" y="84.8">1Y2</text>
<text x="117.7" y="86.5">PE0 (RxD0/PDI)</text>
<text x="117.7" y="88.2">PE1 (TxD0/PDO)</text>
<text x="117.7" y="84.8">PEN</text>
<text x="162.5" y="84.8">PA3 (AD3)</text>
<text x="162.5" y="86.5">PA4 (AD4)</text>
<text x="162.5" y="88.2">PA5 (AD5)</text>
<text x="45.1" y="95.2">2A3</text>
<text x="45.1" y="93.5">2A2</text>
<text x="45.1" y="91.7">2A1</text>
<text x="51.1" y="95.2">2Y3</text>
<text x="51.1" y="93.5">2Y2</text>
<text x="51.1" y="91.7">2Y1</text>
<text x="117.7" y="95.2">PE5 (OC3C/INT5)</text>
<text x="117.7" y="93.5">PE4 (OC3B/INT4)</text>
<text x="117.7" y="90">PE2 (XCK0/AIN0)</text>
<text x="117.7" y="91.7">PE3 (OC3A/AIN1)</text>
<text x="162.3" y="93.5">PG2 (ALE)</text>
<text x="162.5" y="91.7">PA7 (AD7)</text>
<text x="162.5" y="90">PA6 (AD6)</text>
<text x="162.6" y="95.2">PC7 (A15)</text>
<text x="45.1" y="100.3">1OE</text>
<text x="45.1" y="96.9">2A4</text>
<text x="51.1" y="96.9">2Y4</text>
<text x="117.7" y="100.3">PB0 (SS)</text>
<text x="117.7" y="96.9">PE6 (T3/INT6)</text>
<text x="117.7" y="98.6">PE7 (IC3/INT7)</text>
<text x="162.6" y="96.9">PC6 (A14)</text>
<text x="162.6" y="98.6">PC5 (A13)</text>
<text x="162.6" y="100.3">PC4 (A12)</text>
<text x="45.1" y="105.5">VCC</text>
<text x="45.1" y="102.1">2OE</text>
<text x="117.7" y="102.1">PB1 (SCK)</text>
<text x="117.7" y="105.5">PB3 (MISO)</text>
<text x="117.7" y="103.8">PB2 (MOSI)</text>
<text x="117.7" y="107.3">PB4 (OC0)</text>
<text x="162.6" y="103.8">PC2 (A10)</text>
<text x="162.6" y="102.1">PC3 (A11)</text>
<text x="163.4" y="105.5">PC1 (A9)</text>
<text x="163.4" y="107.3">PC0 (A8)</text>
<text x="117.7" y="109">PB5 (OC1A)</text>
<text x="117.7" y="110.7">PB6 (OC1B)</text>
<text x="162.6" y="110.7">PG0 (WR)</text>
<text x="162.9" y="109">PG1 (RD)</text>
<text x="131.4" y="122.9" transform="rotate(-90 131.4 122.9)">PB7 (OC2/OC1C)</text>
<text x="133.2" y="122.9" transform="rotate(-90 133.2 122.9)">PG3 / TOSC2</text>
<text x="134.9" y="122.9" transform="rotate(-90 134.9 122.9)">PG4 / TOSC1</text>
<text x="136.7" y="122.9" transform="rotate(-90 136.7 122.9)">RESET</text>
<text x="138.3" y="122.9" transform="rotate(-90 138.3 122.9)">VCC1</text>
<text x="140" y="122.9" transform="rotate(-90 140 122.9)">GND1</text>
<text x="141.8" y="122.9" transform="rotate(-90 141.8 122.9)">XTAL2</text>
<text x="143.5" y="122.9" transform="rotate(-90 143.5 122.9)">XTAL1</text>
<text x="145.3" y="122.9" transform="rotate(-90 145.3 122.9)">PD0 (SCL/INT0)</text>
<text x="147" y="122.9" transform="rotate(-90 147 122.9)">PD1 (SDA/INT1)</text>
<text x="148.7" y="122.9" transform="rotate(-90 148.7 122.9)">PD2 (RxD1/INT2)</text>
<text x="150.5" y="122.9" transform="rotate(-90 150.5 122.9)">PD3 (TxD1/INT3)</text>
<text x="152.1" y="122.9" transform="rotate(-90 152.1 122.9)">PD4 (IC1)</text>
<text x="153.9" y="122.9" transform="rotate(-90 153.9 122.9)">PD5 (XCK1)</text>
<text x="155.6" y="122.9" transform="rotate(-90 155.6 122.9)">PD6 (T1)</text>
<text x="157.3" y="122.9" transform="rotate(-90 157.3 122.9)">PD7 (T2)</text>
<text x="28.8" y="134.9">1</text>
<text x="28.8" y="136.7">2</text>
<text x="72" y="136.7">1</text>
<text x="28.8" y="138.3">3</text>
<text x="28.8" y="140">4</text>
<text x="28.8" y="141.8">5</text>
<text x="28.8" y="143.5">6</text>
<text x="72" y="138.3">2</text>
<text x="72" y="140">3</text>
<text x="28.8" y="145.3">7</text>
<text x="28.8" y="147">8</text>
<text x="28.8" y="148.7">9</text>
</g>
<g font-size="1.5" fill="#f00">
<text x="73.7" y="28.3">PF6</text>
<text x="73.7" y="26.6">PF4</text>
<text x="40.9" y="30.1">RST*</text>
<text x="73.7" y="33.5">PF7</text>
<text x="73.7" y="30.1">PF5</text>
<text x="99.6" y="30.1">RST*</text>
<text x="232.6" y="48.9">PF[0..7]</text>
<text x="30.5" y="55.8">XCTRL[0..7]</text>
<text x="232.6" y="54">AD[0..7]</text>
<text x="232.6" y="59.3">A[8..13]</text>
<text x="135.4" y="61.7" transform="rotate(-90 135.4 61.7)">PF0</text>
<text x="137.2" y="61.7" transform="rotate(-90 137.2 61.7)">PF1</text>
<text x="138.9" y="61.7" transform="rotate(-90 138.9 61.7)">PF2</text>
<text x="140.5" y="61.7" transform="rotate(-90 140.5 61.7)">PF3</text>
<text x="142.3" y="61.7" transform="rotate(-90 142.3 61.7)">PF4</text>
<text x="144" y="61.7" transform="rotate(-90 144 61.7)">PF5</text>
<text x="145.8" y="61.7" transform="rotate(-90 145.8 61.7)">PF6</text>
<text x="147.5" y="61.7" transform="rotate(-90 147.5 61.7)">PF7</text>
<text x="149.2" y="61.6" transform="rotate(-90 149.2 61.6)">GND</text>
<text x="151" y="61.6" transform="rotate(-90 151 61.6)">VCC</text>
<text x="152.7" y="61.6" transform="rotate(-90 152.7 61.6)">AD0</text>
<text x="154.4" y="61.6" transform="rotate(-90 154.4 61.6)">AD1</text>
<text x="156.1" y="61.6" transform="rotate(-90 156.1 61.6)">AD2</text>
<text x="232.6" y="76.7">RX1</text>
<text x="28.8" y="81.9">FTXD</text>
<text x="28.8" y="83.6">TX0</text>
<text x="68.5" y="81.9">RX0</text>
<text x="68.5" y="83.6">FRXD</text>
<text x="103" y="83.6">PEN*</text>
<text x="180.8" y="83.6">AD3</text>
<text x="232.6" y="80.1">TX1</text>
<text x="28.8" y="85.3">CTS</text>
<text x="68.5" y="85.3">FCTS</text>
<text x="103" y="85.3">RX0</text>
<text x="103" y="87">TX0</text>
<text x="103" y="88.7">CTS</text>
<text x="180.8" y="87">AD5</text>
<text x="180.8" y="85.3">AD4</text>
<text x="180.8" y="88.7">AD6</text>
<text x="232.6" y="87">CARACC*</text>
<text x="92.7" y="92.2">XCTRL1</text>
<text x="92.7" y="95.7">XCTRL3</text>
<text x="92.7" y="90.5">XCTRL0</text>
<text x="92.7" y="94">XCTRL2</text>
<text x="180.8" y="90.5">AD7</text>
<text x="232.6" y="90.5">KBDINT*</text>
<text x="232.6" y="94">DRVRON*</text>
<text x="92.7" y="100.8">XCTRL6</text>
<text x="92.7" y="99.1">XCTRL5</text>
<text x="92.7" y="97.4">XCTRL4</text>
<text x="192.9" y="99.1">A12</text>
<text x="192.9" y="97.4">A13</text>
<text x="192.9" y="100.8">A11</text>
<text x="232.6" y="97.4">BLGHTON*</text>
<text x="232.6" y="100.8">FLEXON*</text>
<text x="92.7" y="102.6">XCTRL7</text>
<text x="101.3" y="107.8">BLGHTON*</text>
<text x="192.9" y="106">A8</text>
<text x="192.9" y="104.3">A9</text>
<text x="192.9" y="102.6">A10</text>
<text x="101.3" y="109.5">FLEXON*</text>
<text x="40.9" y="135.4">FTXD</text>
<text x="40.9" y="137.2">FRXD</text>
<text x="87.5" y="135.4">RX0</text>
<text x="87.5" y="137.2">TX0</text>
<text x="130.2" y="136.1" transform="rotate(-90 130.2 136.1)">DRVRON*</text>
<text x="135.4" y="136.1" transform="rotate(-90 135.4 136.1)">RST*</text>
<text x="137.2" y="135.9" transform="rotate(-90 137.2 135.9)">VCC</text>
<text x="138.9" y="135.9" transform="rotate(-90 138.9 135.9)">GND</text>
<text x="144" y="136.1" transform="rotate(-90 144 136.1)">KBDINT*</text>
<text x="145.8" y="135.9" transform="rotate(-90 145.8 135.9)">CARACC*</text>
<text x="147.5" y="135.7" transform="rotate(-90 147.5 135.7)">RX1</text>
<text x="149.2" y="135.9" transform="rotate(-90 149.2 135.9)">TX1</text>
<text x="151" y="135.9" transform="rotate(-90 151 135.9)">KBD0</text>
<text x="152.7" y="135.9" transform="rotate(-90 152.7 135.9)">KBD1</text>
<text x="154.4" y="135.9" transform="rotate(-90 154.4 135.9)">KBD2</text>
<text x="156.1" y="135.9" transform="rotate(-90 156.1 135.9)">KBD3</text>
<text x="40.9" y="140.5">FCTS</text>
<text x="87.5" y="138.9">CTS</text>
<text x="232.6" y="138.7">KBD[0..3]</text>
</g>
<text font-size="1.5" fill="#00f" x="146.7" y="30.2">+</text>
<g font-size="1.2">
<text x="34" y="7.6">5</text>
<text x="85.8" y="7.6">4</text>
<text x="137.6" y="7.6">3</text>
<text x="189.4" y="7.6">2</text>
<text x="241.2" y="7.6">1</text>
<text x="6.8" y="29.6">D</text>
<text x="267.5" y="29.6">D</text>
<text x="6.8" y="70.6">C</text>
<text x="267.5" y="70.6">C</text>
<text x="6.8" y="111.7">B</text>
<text x="267.5" y="111.7">B</text>
<text x="6.8" y="152.7">A</text>
<text x="267.5" y="152.7">A</text>
<text x="34" y="173.4">5</text>
<text x="85.8" y="173.4">4</text>
<text x="137.6" y="173.4">3</text>
<text x="189.4" y="173.4">2</text>
<text x="241.2" y="173.4">1</text>
</g>
</svg>
